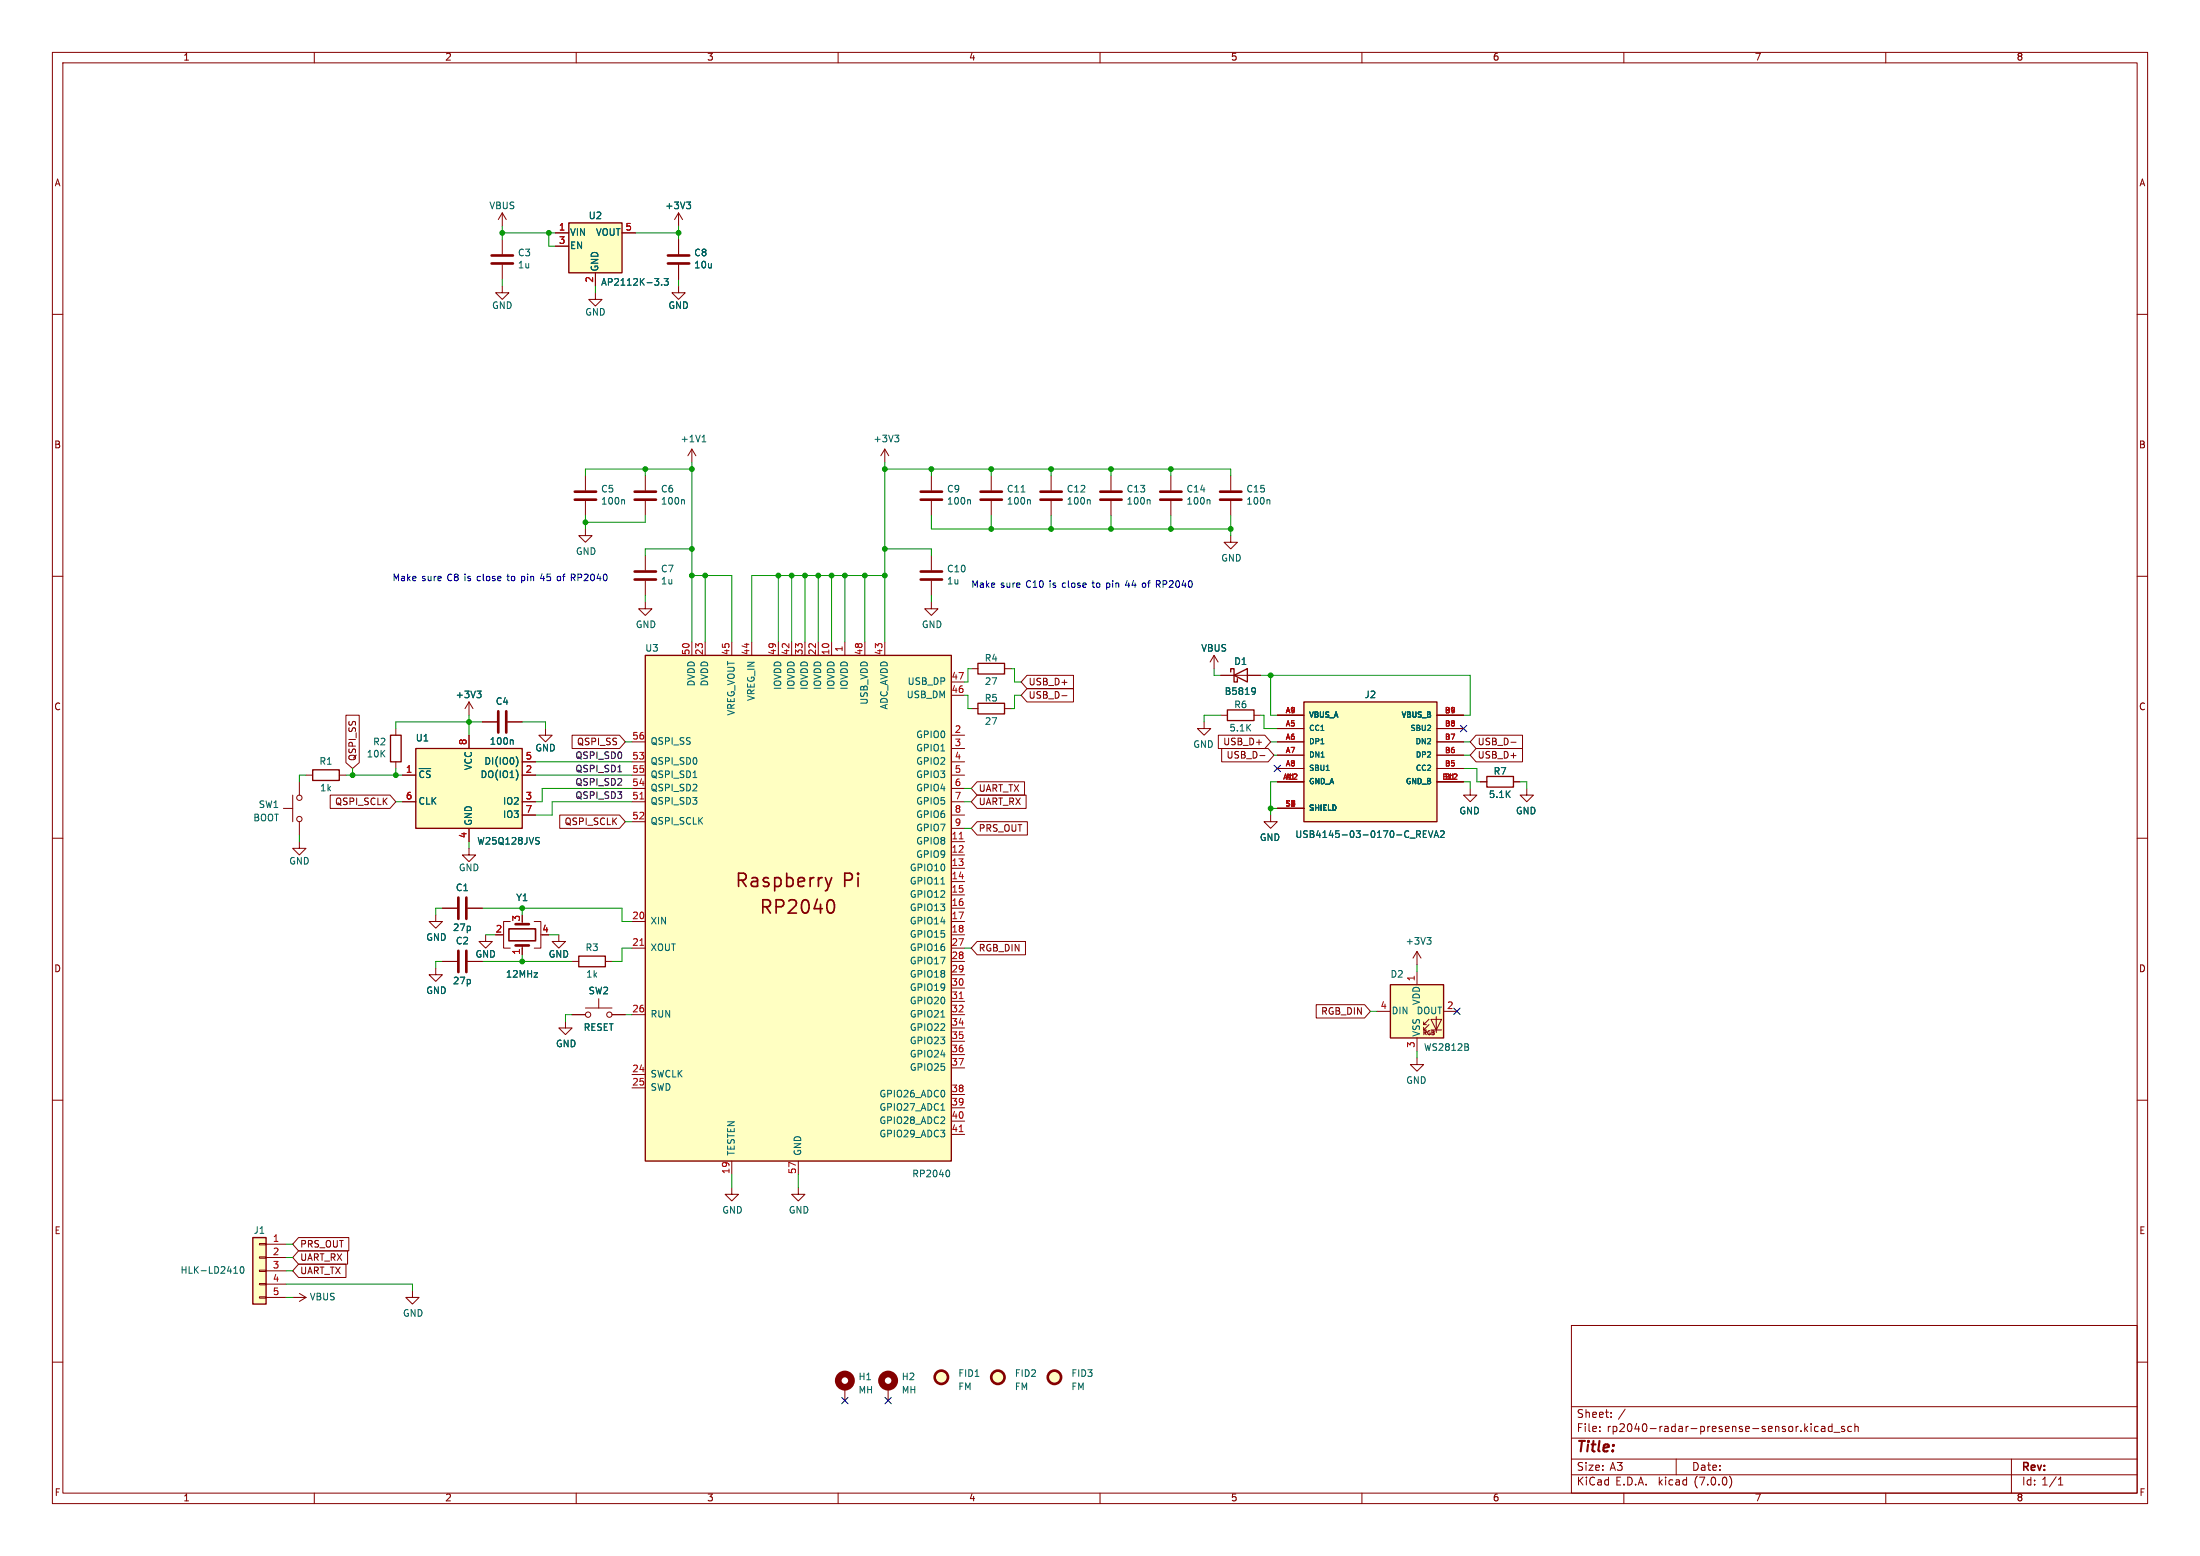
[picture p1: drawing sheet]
<svg xmlns="http://www.w3.org/2000/svg" width="420mm" height="297mm" viewBox="0 0 420 297" stroke-linecap="round" stroke-linejoin="round" font-family="sans-serif">
<g fill="none" stroke="#840000" stroke-width=".19">
<path d="M10 10h400v277h-400zM12 12h396v273h-396zM60 10v2M110 10v2M160 10v2M210 10v2M260 10v2M310 10v2M360 10v2M10 60h2M95.9 54.6v1.3h1.3l-1.3 1.3-1.3-1.3h1.3M95.9 40.6l.7 1.3"/>
<path d="M95.9 40.6v2.6M95.9 45.7v2.8M95.9 50.5v2.8M95.9 40.6l-.8 1.3M106 44.5h2.6M106 47h2.6M113.7 55.9v1.3h1.2l-1.2 1.2-1.3-1.2h1.3M113.7 52.1v2.5M118.7 44.5h2.6M129.5 54.6v1.3h1.3l-1.3 1.3-1.2-1.3h1.2M129.5 40.6v2.6M129.5 45.7v2.8"/>
<path d="M129.5 50.5v2.8M129.5 40.6l-.7 1.3M129.5 40.6l.8 1.3M408 60h2M111.8 90.8v2.8M111.8 95.6v2.8M123.2 90.8v2.8M123.2 95.6v2.8M132.1 85.7v2.6M132.1 85.7l-.8 1.3M132.1 85.7l.7 1.3M168.9 85.7v2.6"/>
<path d="M168.9 85.7l-.8 1.3M168.9 85.7l.8 1.3M177.8 90.8v2.8M177.8 95.6v2.8M189.2 90.8v2.8M189.2 95.6v2.8M200.7 90.8v2.8M200.7 95.6v2.8M212.1 90.8v2.8M212.1 95.6v2.8M223.5 90.8v2.8M223.5 95.6v2.8"/>
<path d="M234.9 90.8v2.8M234.9 95.6v2.8M10 110h2M111.8 101v1.2h1.2l-1.2 1.3-1.3-1.3h1.3M123.2 114.9v1.3h1.3l-1.3 1.3-1.3-1.3h1.3M123.2 106v2.8M123.2 110.9v2.8M177.8 114.9v1.3h1.3l-1.3 1.3-1.3-1.3h1.3M177.8 106v2.8M177.8 110.9v2.8M234.9 102.2v1.3h1.3l-1.3 1.3-1.2-1.3h1.2M408 110h2"/>
<path d="M66 136.5h2.6v9.1l-1.3 1.1-1.3-1.1zM75.6 139.1v1.2M89.5 134l-.7 1.3M89.5 134v2.5M89.5 134l.8 1.3M92.1 137.8h2.8M96.9 137.8h2.8M104.1 139.1v1.2h1.3l-1.3 1.3-1.2-1.3h1.2M132.1 122.6v2.5M134.6 122.6v2.5M139.7 122.6v2.5M143.5 122.6v2.5"/>
<path d="M148.6 122.6v2.5M151.1 122.6v2.5M153.7 122.6v2.5M156.2 122.6v2.5M158.7 122.6v2.5M161.3 122.6v2.5M165.1 122.6v2.5M168.9 122.6v2.5M181.6 132.7h2.5M181.6 130.2h2.5M185.4 135.3h1.3M185.4 127.6h1.3"/>
<path d="M191.8 135.3h1.2M191.8 127.6h1.2M196.1 128.9h8.8v2.5h-8.8l-1.2-1.2zM196.1 131.4h8.8v2.6h-8.8l-1.2-1.3zM202.7 132.8h1M229.9 137.8v1.3h-1.3l1.3 1.2 1.2-1.2h-1.2M231.8 125.1l.7 1.3M231.8 125.1v2.5M231.8 125.1l-.8 1.3M233 136.5h1.3M233 128.9h7.7M239.4 136.5h1.3"/>
<path d="M243.8 136.5h5.1M243.8 139.1h5.1M274.3 136.5h5.1M274.3 139.1h5.1M10 160h2M54.1 154.3h1.8M55.9 151.8v5M57.1 149.2v2.6M57.1 156.8v2.6M58.4 148h1.3M63 151.8h11.5l1.1 1.2-1.1 1.3h-11.5zM64.8 148h1.2"/>
<path d="M75.6 145.4v1.3M76.8 148h2.6M76.8 153h2.6M89.5 140.3v2.6M89.5 158.1v2.6M99.7 145.4h2.5M99.7 148h2.5M99.7 153h2.5M99.7 155.6h2.5M106.9 155.6h11.4l1.1 1.2-1.1 1.3h-11.4zM109.2 140.3h9.1l1.1 1.3-1.1 1.3h-9.1zM120.6 141.6h2.6"/>
<path d="M120.6 145.4h2.6M120.6 148h2.6M120.6 153h2.6M120.6 156.8h2.6M120.6 150.5h2.6M181.6 140.3h2.5M181.6 142.9h2.5M181.6 145.4h2.5M181.6 148h2.5M181.6 153h2.5M181.6 150.5h2.5M181.6 155.6h2.5"/>
<path d="M181.6 158.1h2.5M186.5 151.8h9.4v2.5h-9.4l-1.1-1.3zM186.5 149.2h9.1v2.6h-9.1l-1.1-1.3zM186.5 156.8h9.6v2.6h-9.6l-1.1-1.3zM232.6 140.3h8.9l1.1 1.3-1.1 1.3h-8.9zM233.2 142.9h8.9l1.1 1.2-1.1 1.3h-8.9zM240.5 144.2h1M242.6 155.6v1.2h-1.3l1.3 1.3 1.2-1.3h-1.2M243.8 149.2h5.1M243.8 141.6h5.1M243.8 144.1h5.1M243.8 146.7h5.1"/>
<path d="M243.8 154.3h5.1M274.3 149.2h5.1M274.3 141.6h5.1M274.3 144.1h5.1M274.3 146.7h5.1M280.7 150.5v1.3h-1.3l1.3 1.2 1.2-1.2h-1.2M281.8 140.3h8.9v2.6h-8.9l-1.1-1.3zM281.8 142.9h8.9v2.5h-8.9l-1.1-1.3zM282.6 149.2h1.2M288.4 141.7h1M288.9 149.2h1.3M291.5 150.5v1.3h-1.3l1.3 1.2 1.2-1.2h-1.2"/>
<path d="M408 160h2M57.1 160.7v1.2h1.3l-1.3 1.3-1.2-1.3h1.2M83.2 174.6v1.3h1.3l-1.3 1.3-1.3-1.3h1.3M84.5 173.4h2.7M89.3 173.4h2.8M89.5 161.9v1.3h1.3l-1.3 1.3-1.2-1.3h1.2M92.7 178.4v1.3h1.3l-1.3 1.3-1.3-1.3h1.3M95.9 178.4h.2M97.4 175.9h-1.3v5.1h1.3M102 175.9h1.3v5.1h-1.3M106.7 178.4v1.3h1.2l-1.2 1.3-1.3-1.3h1.3M120.6 175.9h2.6"/>
<path d="M181.6 160.7h2.5M181.6 163.2h2.5M181.6 165.7h2.5M181.6 168.3h2.5M181.6 170.8h2.5M181.6 173.4h2.5M181.6 175.9h2.5M181.6 178.4h2.5M186.5 179.7h9.3v2.5h-9.3l-1.1-1.2zM83.2 184.8v1.3h1.3l-1.3 1.2-1.3-1.2h1.3M84.5 183.5h2.7M89.3 183.5h2.8"/>
<path d="M99.7 180.5v1.7M107.9 194.9v1.3h1.3l-1.3 1.3-1.2-1.3h1.2M109.2 183.5h1.3M109.2 193.7h2.6M111.8 192.4h5M114.3 190.6v1.8M115.6 183.5h1.2M116.8 193.7h2.6M120.6 193.7h2.6M120.6 181h2.6M181.6 183.5h2.5M181.6 193.7h2.5"/>
<path d="M181.6 181h2.5M181.6 186.1h2.5M181.6 188.6h2.5M181.6 191.1h2.5M181.6 196.2h2.5M181.6 198.8h2.5M251.3 191.8h9.2l1.1 1.2-1.1 1.3h-9.2zM262.9 193h2.5M270.5 181.6l-.8 1.3M270.5 181.6v2.6M270.5 185.4v2.6M270.5 198.1v2.6"/>
<path d="M270.5 181.6l.8 1.3M271.8 196.6h.5M271.8 195.6h.5M272.8 195.6l-1 1v-.5M272.8 194.6l-1 1v-.5M273.2 194.6h2l-1 2zM273.2 196.6h2M274.2 194.1v3M275.6 193h2.5M10 210h2M120.6 205.1h2.6M120.6 207.6h2.6"/>
<path d="M181.6 201.3h2.5M181.6 203.8h2.5M181.6 208.9h2.5M181.6 211.5h2.5M181.6 214h2.5M181.6 216.5h2.5M270.5 201.9v1.3h-1.3l1.3 1.3 1.3-1.3h-1.3M408 210h2M49.5 239.9h1.3v.3h-1.3zM49.5 237.4h1.3v.2h-1.3zM50.8 237.5h3.8M57 236.2h9.6v2.6h-9.6l-1.1-1.3z"/>
<path d="M57 238.8h9.3v2.5h-9.3l-1.1-1.3zM139.7 226.7v1.3h1.3l-1.3 1.2-1.3-1.2h1.3M139.7 221.6v2.6M152.4 226.7v1.3h1.3l-1.3 1.2-1.3-1.2h1.3M152.4 221.6v2.6M10 260h2M49.5 247.5h1.3v.3h-1.3zM49.5 245h1.3v.2h-1.3zM49.5 242.4h1.3v.3h-1.3zM50.8 240h3.8M50.8 242.6h3.8M50.8 245.1h3.8"/>
<path d="M50.8 247.6h3.8M55.9 247.6h2.5M57 241.3h9v2.5h-9l-1.1-1.2zM57.1 246.9l1.3 .7M58.4 247.6l-1.3 .8M78.7 246.4v1.2h1.3l-1.3 1.3-1.2-1.3h1.2M300 253h108v32h-108zM408 260h2M161.3 264.8v2.5M169.5 264.8v2.5M300 278.5h108M300 274.5h108"/>
<path d="M300 268.5h108M305.4 273.1v.2M305.4 272.3v.2M307.6 270.4v.2M307.6 269.6v.2M320 278.5v3M345.7 271.8v.1M345.7 272.3v1M347.1 272.3h-.4l-.3 .2 .1 .7h.6M347.7 272.3h.6l.1 1M348.4 272.6l-.5 .1a.29 .29 0 0 0-.2 .3 .29 .29 0 0 0 .2 .3l.5-.1M349.7 272.3h-.4l-.3 .2 .2 .7h.5"/>
<path d="M349.7 271.8v1.5M350.1 273.4h1.1M352.1 272.3h-.4l-.2 .2 .1 .2 .5 .1v.4h-.6M353.5 272.3h-.5l-.3 .2 .2 .7h.6M354.1 272.4l.2-.1h.4v1M354.1 271.8v1.5M384 278.5v6.5M60 285v2M110 285v2M160 285v2M210 285v2M260 285v2"/>
<path d="M300 281.5h108M310 285v2M330.2 281.7a1.72 1.72 0 0 1 0 2.3M360 285v2M393 283.5h.8M393 282.4l.4-.4v1.5"/>
<circle cx="57.2" cy="152.3" r=".51"/>
<circle cx="57.2" cy="156.3" r=".51"/>
<circle cx="112.3" cy="193.7" r=".51"/>
<circle cx="116.3" cy="193.7" r=".51"/>
</g>
<g fill="none" stroke="#840000" stroke-width="1.3">
<circle cx="161.3" cy="263.5" r="1.27"/>
<circle cx="169.5" cy="263.5" r="1.27"/>
</g>
<g fill="#ffffc2" stroke="#ffffc2" stroke-width=".19">
<path d="M248.9 134h25.4v22.8h-25.4z"/>
<path d="M48.3 236.2h2.5v12.7h-2.5z"/>
<path d="M265.4 188h10.2v10.1h-10.2z"/>
<path d="M123.2 125.1h58.4v96.5h-58.4z"/>
<path d="M79.4 142.9h20.3v15.2h-20.3z"/>
<path d="M108.6 42.5h10.1v9.6h-10.1z"/>
<circle cx="190.5" cy="262.9" r="1.27"/>
<circle cx="179.7" cy="262.9" r="1.27"/>
<circle cx="201.3" cy="262.9" r="1.27"/>
</g>
<g fill="none" stroke="#840000" stroke-width=".51">
<path d="M93.9 50.3h4M93.9 48.8h4M127.5 50.3h4.1M127.5 48.8h4.1M109.7 95.4h4.1M109.7 93.9h4.1M121.2 95.4h4M121.2 93.9h4M175.8 95.4h4M175.8 93.9h4M187.2 95.4h4.1M187.2 93.9h4.1"/>
<path d="M198.6 95.4h4.1M198.6 93.9h4.1M210.1 95.4h4M210.1 93.9h4M221.5 95.4h4.1M221.5 93.9h4.1M232.9 95.4h4.1M232.9 93.9h4.1M121.2 110.6h4M121.2 109.1h4M175.8 110.6h4M175.8 109.1h4"/>
<path d="M95.1 135.8v4M96.6 135.8v4M87.5 171.3v4.1M89 171.3v4.1M98.4 176.4h2.6M87.5 181.5v4M89 181.5v4M98.4 180.5h2.6"/>
<circle cx="179.7" cy="262.9" r="1.27"/>
<circle cx="190.5" cy="262.9" r="1.27"/>
<circle cx="201.3" cy="262.9" r="1.27"/>
</g>
<g fill="none" stroke="#840000" stroke-width=".25">
<path d="M108.6 42.5h10.1v9.6h-10.1zM123.2 125.1h58.4v96.5h-58.4zM186.7 134.2h5.1v2.1h-5.1zM186.7 126.6h5.1v2.1h-5.1zM234.3 135.5h5.1v2h-5.1zM234.9 128.3v-.7h.7v2.6h.6v-.7M235.6 128.9l2.5-1.3v2.6zM248.9 134h25.4v22.8h-25.4zM59.7 146.9h5.1v2.1h-5.1zM74.5 140.3h2.1v5.1h-2.1zM79.4 142.9h20.3v15.2h-20.3zM283.8 148.2h5.1v2h-5.1z"/>
<path d="M110.5 182.5h5.1v2h-5.1zM265.4 188h10.2v10.1h-10.2zM48.3 236.2h2.5v12.7h-2.5z"/>
</g>
<g fill="none" stroke="#006464" stroke-width=".19">
<path d="M131.1 38.6h.7l-.4 .4M131.6 39l.2 .3v.3l-.2 .2M126.3 54.3v.1M126.8 53.2h.8l-.4 .5 .3 .1v.5l-.2 .1-.5-.1M119 95.4l.2 .2v.6M130.5 95.4l.2 .2v.6M134 84.3h.8M134.3 83.2l.1-.1v1.2M170.8 83.1h.8l-.4 .5M171.3 83.6l.3 .2v.3l-.3 .2M185.1 95.4l.2 .2v.6M196.5 95.4l.2 .2v.6"/>
<path d="M207.9 95.4l.2 .2v.6M219.4 95.4l.2 .2v.6M230.8 95.4l.2 .2v.6M242.2 95.4l.2 .2v.6M91 131.9h.8l-.4 .5M91.6 132.4l.2 .2v.3l-.2 .3M239.2 131.3h.3l.2 .2a.84 .84 0 0 1-.4 1M239.7 131.8l-.2 .2-.3 .1M80 146.7h2.2M80.9 147.3l-.5-.1-.3 .5M82.1 147.2h-.5l-.2 .3M97.8 141.2l.2 .2v.7"/>
<path d="M98.6 144.5a1.49 1.49 0 0 1 0 1.8M98.8 147.3l.1 .5-.1 .7M102.8 159.9h.2M270.8 159.2l.4 .7M271.1 158.6l.1 .2-.1 .4M271.7 159.2h.4M272.3 158.6h-.6v1.3h.6M272.7 158.6l.4 1.3 .4-1.3M273.8 159.9l.4-1.3 .4 1.3M273.9 159.5h.6M275 158.7l.5-.1 .2 .3-.8 1h.8M102.7 160.5l.3 .3-.3 .3"/>
<path d="M179.6 168.7h.8M272.4 179h.8l-.4 .4M272.9 179.4l.3 .3v.3l-.3 .2M179.6 194.1h.8M280.2 199.9l.2 .2-.2 .3M280.2 199.3v.4M179.6 211.9h.8M181 223.4a.79 .79 0 0 1 0 1.2M44.6 243h.8M46 241.9l.1-.1a.68 .68 0 0 1 .5 .6 .68 .68 0 0 1-.5 .6l-.3-.4z"/>
</g>
<path d="M157.6 167.5l.6 1.7M158.2 169.2l-.3 .6-.3 .3M158.7 171.7a1.59 1.59 0 0 1 0 2.6M158.8 167.5l-.6 1.7" fill="none" stroke="#840000" stroke-width=".32"/>
<path d="M122.2 152.5h.7M183.1 160.1h.7M122.2 180.4h.7M183.1 190.6h.7M183.1 216h.7" fill="none" stroke="#a90000" stroke-width=".19"/>
<path d="M97.2 177.3h5v2.3h-5z" fill="none" stroke="#840000" stroke-width=".3"/>
<path d="M103.5 109.5l-.3 .9h.8M106.6 110l-.2 .2v.4l.2 .2M109.1 109.6h.4M109.1 110.2h.4M109.4 110.2l.4 .6M215.2 110.8l-.3 .9h.8M218.3 111.3l-.2 .2v.4l.2 .2M220.8 110.8h.4M220.8 111.5h.4M221.1 111.5l.4 .6" fill="none" stroke="#0000c2" stroke-width=".19"/>
<g fill="none" stroke="#009600" stroke-width=".19">
<path d="M95.9 44.5h10.1M95.9 43.2v2.5M95.9 53.3v1.3M104.8 44.5v2.5h1.2M113.7 54.6v1.3M121.3 44.5h8.2M129.5 43.2v2.5M129.5 53.3v1.3M111.8 98.4v2.6M123.2 89.5v1.3M123.2 98.4v1.3h-11.4M132.1 88.3v34.3"/>
<path d="M132.1 89.5h-20.3v1.3M168.9 89.5h66v1.3M168.9 88.3v34.3M177.8 98.4v2.6h57.1M177.8 89.5v1.3M189.2 89.5v1.3M189.2 98.4v2.6M200.7 89.5v1.3M200.7 98.4v2.6M212.1 89.5v1.3M212.1 98.4v2.6M223.5 89.5v1.3"/>
<path d="M223.5 98.4v2.6M234.9 98.4v3.8M123.2 113.7v1.2M132.1 109.9h7.6v12.7M132.1 104.8h-8.9v1.2M134.6 109.9v12.7M148.6 109.9v12.7M151.1 109.9v12.7M153.7 109.9v12.7M156.2 109.9v12.7M158.7 109.9v12.7M161.3 109.9v12.7"/>
<path d="M165.1 109.9v12.7M168.9 109.9h-25.4v12.7M168.9 104.8h8.9v1.2M177.8 113.7v1.2M89.5 136.5v3.8M92.1 137.8h-16.5v1.3M99.7 137.8h4.4v1.3M184.1 132.7h.7v2.6h.6M185.4 127.6h-.6v2.6h-.7M193 127.6h.7v2.6h1.2M194.9 132.7h-1.2v2.6h-.7M231.8 127.6v1.3h1.2"/>
<path d="M233 136.5h-3.1v1.3M240.7 128.9h40v7.6h-1.3M240.7 136.5h.6v2.6h2.5M242.6 128.9v7.6h1.2M57.1 159.4v1.3M58.4 148h-1.3v1.2M66 148h10.8M67.3 146.7v1.3M75.6 146.7v1.3M75.6 153h1.2M102.2 148h18.4M102.2 145.4h18.4"/>
<path d="M119.4 141.6h1.2M119.4 156.8h1.2M120.6 153h-15.2v2.6h-3.2M120.6 150.5h-17.1v2.5h-1.3M184.1 153h1.3M184.1 150.5h1.3M184.1 158.1h1.3M242.6 141.6h1.2M242.6 154.3h1.2M243.2 144.1h.6M243.8 149.2h-1.2v6.4M279.4 141.6h1.3"/>
<path d="M279.4 149.2h1.3v1.3M279.4 146.7h2.5v2.5h.7M279.4 144.1h1.3M290.2 149.2h1.3v1.3M84.5 173.4h-1.3v1.2M89.5 160.7v1.2M92.1 173.4h26.6v2.5h1.9M92.7 178.4h1.9M99.7 173.4v1.2M104.8 178.4h1.9M84.5 183.5h-1.3v1.3M92.1 183.5h17.1"/>
<path d="M99.7 182.2v1.3M109.2 193.7h-1.3v1.2M119.4 193.7h1.2M120.6 181h-1.9v2.5h-1.9M184.1 181h1.3M261.6 193h1.3M270.5 184.2v1.2M270.5 200.7v1.2M54.6 237.5h1.3M139.7 224.2v2.5M152.4 224.2v2.5M54.6 247.6h1.3"/>
<path d="M54.6 245.1h24.1v1.3M54.6 240h1.3M54.6 242.6h1.3"/>
</g>
<path d="M278.8 138.5l1.2 1.2M280 138.5l-1.2 1.2M243.2 146.1l1.2 1.2M244.4 146.1l-1.2 1.2M277.5 192.4l1.2 1.2M278.7 192.4l-1.2 1.2M160.7 266.7l1.2 1.2M161.9 266.7l-1.2 1.2M168.9 266.7l1.3 1.2M170.2 266.7l-1.3 1.2" fill="none" stroke="#000084" stroke-width=".19"/>
<g fill="#009600" stroke="#009600" stroke-width=".19">
<circle cx="99.7" cy="183.5" r=".46"/>
<circle cx="153.7" cy="109.9" r=".46"/>
<circle cx="156.2" cy="109.9" r=".46"/>
<circle cx="151.1" cy="109.9" r=".46"/>
<circle cx="134.6" cy="109.9" r=".46"/>
<circle cx="148.6" cy="109.9" r=".46"/>
<circle cx="132.1" cy="104.8" r=".46"/>
<circle cx="132.1" cy="89.5" r=".46"/>
<circle cx="123.2" cy="89.5" r=".46"/>
<circle cx="132.1" cy="109.9" r=".46"/>
<circle cx="89.5" cy="137.8" r=".46"/>
<circle cx="104.8" cy="44.5" r=".46"/>
<circle cx="129.5" cy="44.5" r=".46"/>
<circle cx="95.9" cy="44.5" r=".46"/>
<circle cx="111.8" cy="99.7" r=".46"/>
<circle cx="99.7" cy="173.4" r=".46"/>
<circle cx="67.3" cy="148" r=".46"/>
<circle cx="75.6" cy="148" r=".46"/>
<circle cx="223.5" cy="101" r=".46"/>
<circle cx="200.7" cy="89.5" r=".46"/>
<circle cx="212.1" cy="89.5" r=".46"/>
<circle cx="189.2" cy="89.5" r=".46"/>
<circle cx="223.5" cy="89.5" r=".46"/>
<circle cx="234.9" cy="101" r=".46"/>
<circle cx="242.6" cy="128.9" r=".46"/>
<circle cx="242.6" cy="154.3" r=".46"/>
<circle cx="168.9" cy="89.5" r=".46"/>
<circle cx="177.8" cy="89.5" r=".46"/>
<circle cx="189.2" cy="101" r=".46"/>
<circle cx="212.1" cy="101" r=".46"/>
<circle cx="200.7" cy="101" r=".46"/>
<circle cx="168.9" cy="104.8" r=".46"/>
<circle cx="165.1" cy="109.9" r=".46"/>
<circle cx="168.9" cy="109.9" r=".46"/>
<circle cx="161.3" cy="109.9" r=".46"/>
<circle cx="158.7" cy="109.9" r=".46"/>
</g>
<g font-size="3.5" fill="#840000">
<text x="140.2" y="169.9">Raspberry</text>
<text x="160.8" y="169.9">Pi</text>
<text x="144.9" y="175">RP2040</text>
</g>
<text font-size="2.8" fill="#840000" x="301" y="277.8">Title:</text>
<g font-size="2.1" fill="#840000">
<text x="301" y="273.6">File:</text>
<text x="301" y="270.9">Sheet:</text>
<text x="306.8" y="273.6">rp2040-radar-presense-sensor.kicad_sch</text>
<text x="308.9" y="270.9">/</text>
<text x="301" y="281">Size:</text>
<text x="307.3" y="281">A3</text>
<text x="323" y="281">Date:</text>
<text x="386" y="281.2">Rev:</text>
<text x="301" y="283.8">KiCad</text>
<text x="308.4" y="283.8">E.D.A.</text>
<text x="316.6" y="283.8">kicad</text>
<text x="323.6" y="283.8">(7.0.0)</text>
<text x="386" y="283.8">Id: 1/1</text>
</g>
<g font-size="1.8" fill="#840000">
<text x="35" y="11.8">1</text>
<text x="85" y="11.8">2</text>
<text x="135" y="11.8">3</text>
<text x="185" y="11.8">4</text>
<text x="235" y="11.8">5</text>
<text x="285" y="11.8">6</text>
<text x="335" y="11.8">7</text>
<text x="385" y="11.8">8</text>
<text x="10.4" y="35.8">A</text>
<text x="408.4" y="35.8">A</text>
<text x="10.3" y="85.8">B</text>
<text x="408.3" y="85.8">B</text>
<text x="196.4" y="131.1">USB_D+</text>
<text x="10.3" y="135.8">C</text>
<text x="196.4" y="133.6">USB_D-</text>
<text x="408.3" y="135.8">C</text>
<text x="110" y="142.5">QSPI_SS</text>
<text x="233.4" y="142.5">USB_D+</text>
<text x="282.1" y="142.5">USB_D-</text>
<text x="68.2" y="145.3" transform="rotate(-90 68.2 145.3)">QSPI_SS</text>
<text x="234" y="145.1">USB_D-</text>
<text x="282.1" y="145.1">USB_D+</text>
<text x="63.8" y="154">QSPI_SCLK</text>
<text x="186.8" y="154">UART_RX</text>
<text x="186.8" y="151.4">UART_TX</text>
<text x="107.7" y="157.8">QSPI_SCLK</text>
<text x="186.8" y="159">PRS_OUT</text>
<text x="10.3" y="185.8">D</text>
<text x="186.8" y="181.9">RGB_DIN</text>
<text x="408.3" y="185.8">D</text>
<text x="252.1" y="194">RGB_DIN</text>
<text x="10.4" y="235.8">E</text>
<text x="57.3" y="238.4">PRS_OUT</text>
<text x="408.3" y="235.8">E</text>
<text x="57.3" y="243.5">UART_TX</text>
<text x="57.3" y="240.9">UART_RX</text>
<text x="10.4" y="285.8">F</text>
<text x="35" y="286.8">1</text>
<text x="85" y="286.8">2</text>
<text x="135" y="286.8">3</text>
<text x="185" y="286.8">4</text>
<text x="235" y="286.8">5</text>
<text x="285" y="286.8">6</text>
<text x="335" y="286.8">7</text>
<text x="385" y="286.8">8</text>
<text x="408.4" y="285.8">F</text>
</g>
<g font-size="1.8" fill="#006464">
<text x="93.4" y="40.2">VBUS</text>
<text x="126.9" y="40.2">+3V3</text>
<text x="108.8" y="45.3">VIN</text>
<text x="108.8" y="47.8">EN</text>
<text x="112.3" y="42.1">U2</text>
<text x="113.6" y="45.3">VOUT</text>
<text x="98.8" y="49.2">C3</text>
<text x="98.8" y="51.5">1u</text>
<text x="114.5" y="51.8" transform="rotate(-90 114.5 51.8)">GND</text>
<text x="132.5" y="49.2">C8</text>
<text x="132.5" y="51.5">10u</text>
<text x="93.9" y="59.2">GND</text>
<text x="114.7" y="54.8">AP2112K-3.3</text>
<text x="127.5" y="59.2">GND</text>
<text x="111.7" y="60.5">GND</text>
<text x="129.9" y="84.7">+1V1</text>
<text x="166.7" y="84.7">+3V3</text>
<text x="114.7" y="94.3">C5</text>
<text x="126.1" y="94.3">C6</text>
<text x="180.7" y="94.3">C9</text>
<text x="192.2" y="94.3">C11</text>
<text x="203.6" y="94.3">C12</text>
<text x="215" y="94.3">C13</text>
<text x="226.4" y="94.3">C14</text>
<text x="237.9" y="94.3">C15</text>
<text x="114.7" y="96.6">100n</text>
<text x="126.1" y="96.6">100n</text>
<text x="180.7" y="96.6">100n</text>
<text x="192.2" y="96.6">100n</text>
<text x="203.6" y="96.6">100n</text>
<text x="215" y="96.6">100n</text>
<text x="226.4" y="96.6">100n</text>
<text x="237.9" y="96.6">100n</text>
<text x="109.9" y="106.2">GND</text>
<text x="233.1" y="107.5">GND</text>
<text x="126.1" y="109.5">C7</text>
<text x="126.1" y="111.8">1u</text>
<text x="180.7" y="109.5">C10</text>
<text x="180.7" y="111.8">1u</text>
<text x="121.3" y="120.2">GND</text>
<text x="123.1" y="124.7">U3</text>
<text x="175.9" y="120.2">GND</text>
<text x="229.3" y="124.7">VBUS</text>
<text x="132.9" y="131.1" transform="rotate(-90 132.9 131.1)">DVDD</text>
<text x="135.4" y="131.1" transform="rotate(-90 135.4 131.1)">DVDD</text>
<text x="149.4" y="131.8" transform="rotate(-90 149.4 131.8)">IOVDD</text>
<text x="152" y="131.8" transform="rotate(-90 152 131.8)">IOVDD</text>
<text x="154.5" y="131.8" transform="rotate(-90 154.5 131.8)">IOVDD</text>
<text x="157" y="131.8" transform="rotate(-90 157 131.8)">IOVDD</text>
<text x="159.6" y="131.8" transform="rotate(-90 159.6 131.8)">IOVDD</text>
<text x="162.1" y="131.8" transform="rotate(-90 162.1 131.8)">IOVDD</text>
<text x="173.1" y="131">USB_DP</text>
<text x="187.9" y="126.6">R4</text>
<text x="188" y="131">27</text>
<text x="235.6" y="127.2">D1</text>
<text x="86.9" y="133.5">+3V3</text>
<text x="94.6" y="134.8">C4</text>
<text x="140.5" y="136.7" transform="rotate(-90 140.5 136.7)">VREG_VOUT</text>
<text x="144.3" y="133.9" transform="rotate(-90 144.3 133.9)">VREG_IN</text>
<text x="165.9" y="134.6" transform="rotate(-90 165.9 134.6)">USB_VDD</text>
<text x="169.7" y="135.6" transform="rotate(-90 169.7 135.6)">ADC_AVDD</text>
<text x="173" y="133.5">USB_DM</text>
<text x="187.9" y="134.2">R5</text>
<text x="233.7" y="132.9">B5819</text>
<text x="235.6" y="135.4">R6</text>
<text x="260.5" y="133.5">J2</text>
<text x="71.2" y="142.5">R2</text>
<text x="79.3" y="141.8">U1</text>
<text x="93.4" y="142.4">100n</text>
<text x="102.1" y="143.7">GND</text>
<text x="124.2" y="142.4">QSPI_SS</text>
<text x="174.8" y="141.2">GPIO0</text>
<text x="174.8" y="143.7">GPIO1</text>
<text x="188" y="138.6">27</text>
<text x="227.7" y="143">GND</text>
<text x="234.6" y="139.9">5.1K</text>
<text x="60.9" y="146.2">R1</text>
<text x="70" y="144.8">10K</text>
<text x="79.9" y="149.4">~{CS}</text>
<text x="90.4" y="147.1" transform="rotate(-90 90.4 147.1)">VCC</text>
<text x="91.6" y="148.8">DO(IO1)</text>
<text x="92.3" y="146.2">DI(IO0)</text>
<text x="124.2" y="146.2">QSPI_SD0</text>
<text x="124.2" y="148.8">QSPI_SD1</text>
<text x="174.8" y="146.2">GPIO2</text>
<text x="174.8" y="148.8">GPIO3</text>
<text x="285.1" y="148.1">R7</text>
<text x="49.3" y="154.5">SW1</text>
<text x="61" y="151.3">1k</text>
<text x="79.9" y="153.9">CLK</text>
<text x="95.9" y="153.9">IO2</text>
<text x="124.2" y="153.9">QSPI_SD3</text>
<text x="124.2" y="151.3">QSPI_SD2</text>
<text x="174.8" y="151.3">GPIO4</text>
<text x="174.8" y="153.9">GPIO5</text>
<text x="278.5" y="155.7">GND</text>
<text x="284.2" y="152.6">5.1K</text>
<text x="289.3" y="155.7">GND</text>
<text x="48.3" y="157">BOOT</text>
<text x="90.4" y="157.6" transform="rotate(-90 90.4 157.6)">GND</text>
<text x="91" y="161.5">W25Q128JVS</text>
<text x="95.9" y="156.4">IO3</text>
<text x="124.2" y="157.7">QSPI_SCLK</text>
<text x="174.8" y="161.5">GPIO8</text>
<text x="174.8" y="156.4">GPIO6</text>
<text x="174.8" y="158.9">GPIO7</text>
<text x="240.4" y="160.8">GND</text>
<text x="247.2" y="160.2">USB4145-03-0170-C_REVA2</text>
<text x="55.2" y="165.3">GND</text>
<text x="87.5" y="166.6">GND</text>
<text x="173.6" y="166.6">GPIO10</text>
<text x="174.8" y="164">GPIO9</text>
<text x="87" y="170.4">C1</text>
<text x="98.5" y="172.3">Y1</text>
<text x="173.6" y="169.1">GPIO11</text>
<text x="173.6" y="171.6">GPIO12</text>
<text x="81.3" y="179.8">GND</text>
<text x="86.4" y="178">27p</text>
<text x="124.2" y="176.7">XIN</text>
<text x="173.6" y="174.2">GPIO13</text>
<text x="173.6" y="176.7">GPIO14</text>
<text x="173.6" y="179.3">GPIO15</text>
<text x="87" y="180.5">C2</text>
<text x="90.7" y="183.1">GND</text>
<text x="104.7" y="183.1">GND</text>
<text x="111.7" y="181.8">R3</text>
<text x="124.2" y="181.8">XOUT</text>
<text x="173.6" y="181.8">GPIO16</text>
<text x="173.6" y="184.3">GPIO17</text>
<text x="268.3" y="180.6">+3V3</text>
<text x="81.3" y="190">GND</text>
<text x="86.4" y="188.2">27p</text>
<text x="96.5" y="186.9">12MHz</text>
<text x="111.8" y="186.9">1k</text>
<text x="112.3" y="190.1">SW2</text>
<text x="173.6" y="186.9">GPIO18</text>
<text x="173.6" y="189.4">GPIO19</text>
<text x="173.6" y="192">GPIO20</text>
<text x="265.4" y="186.9">D2</text>
<text x="271.3" y="192" transform="rotate(-90 271.3 192)">VDD</text>
<text x="111.4" y="197">RESET</text>
<text x="124.2" y="194.5">RUN</text>
<text x="173.6" y="194.5">GPIO21</text>
<text x="173.6" y="197">GPIO22</text>
<text x="265.7" y="193.9">DIN</text>
<text x="270.3" y="193.9">DOUT</text>
<text x="271.3" y="197.9" transform="rotate(-90 271.3 197.9)">VSS</text>
<text x="106.1" y="200.2">GND</text>
<text x="173.6" y="199.6">GPIO23</text>
<text x="173.6" y="202.1">GPIO24</text>
<text x="271.8" y="200.9">WS2812B</text>
<text x="124.2" y="205.9">SWCLK</text>
<text x="124.2" y="208.5">SWD</text>
<text x="167.8" y="209.7">GPIO26_ADC0</text>
<text x="173.6" y="204.7">GPIO25</text>
<text x="268.4" y="207.1">GND</text>
<text x="167.8" y="212.3">GPIO27_ADC1</text>
<text x="167.8" y="214.8">GPIO28_ADC2</text>
<text x="140.5" y="220.6" transform="rotate(-90 140.5 220.6)">TESTEN</text>
<text x="153.2" y="220.6" transform="rotate(-90 153.2 220.6)">GND</text>
<text x="167.8" y="217.4">GPIO29_ADC3</text>
<text x="174.1" y="225">RP2040</text>
<text x="137.8" y="231.9">GND</text>
<text x="150.5" y="231.9">GND</text>
<text x="48.4" y="235.8">J1</text>
<text x="34.4" y="243.4">HLK-LD2410</text>
<text x="59.1" y="248.5">VBUS</text>
<text x="76.9" y="251.6">GND</text>
<text x="163.8" y="263.7">H1</text>
<text x="172.1" y="263.7">H2</text>
<text x="182.9" y="263.1">FID1</text>
<text x="193.7" y="263.1">FID2</text>
<text x="204.5" y="263.1">FID3</text>
<text x="163.8" y="266.3">MH</text>
<text x="172.1" y="266.3">MH</text>
<text x="182.9" y="265.6">FM</text>
<text x="193.7" y="265.6">FM</text>
<text x="204.5" y="265.6">FM</text>
</g>
<g font-size="1.8" fill="#a90000">
<text x="106.6" y="44.2">1</text>
<text x="106.6" y="46.7">3</text>
<text x="119.3" y="44.2">5</text>
<text x="113.4" y="54" transform="rotate(-90 113.4 54)">2</text>
<text x="131.8" y="125.1" transform="rotate(-90 131.8 125.1)">50</text>
<text x="134.4" y="125.1" transform="rotate(-90 134.4 125.1)">23</text>
<text x="139.4" y="125.1" transform="rotate(-90 139.4 125.1)">45</text>
<text x="143.3" y="125.1" transform="rotate(-90 143.3 125.1)">44</text>
<text x="148.3" y="125.1" transform="rotate(-90 148.3 125.1)">49</text>
<text x="150.9" y="125.1" transform="rotate(-90 150.9 125.1)">42</text>
<text x="153.4" y="125.1" transform="rotate(-90 153.4 125.1)">33</text>
<text x="156" y="125.1" transform="rotate(-90 156 125.1)">22</text>
<text x="158.5" y="125.1" transform="rotate(-90 158.5 125.1)">10</text>
<text x="161" y="124.5" transform="rotate(-90 161 124.5)">1</text>
<text x="164.8" y="125.1" transform="rotate(-90 164.8 125.1)">48</text>
<text x="168.7" y="125.1" transform="rotate(-90 168.7 125.1)">43</text>
<text x="181.6" y="129.9">47</text>
<text x="181.6" y="132.5">46</text>
<text x="89.3" y="142.3" transform="rotate(-90 89.3 142.3)">8</text>
<text x="120.6" y="141.4">56</text>
<text x="182.2" y="140.1">2</text>
<text x="182.2" y="142.6">3</text>
<text x="77.4" y="147.7">1</text>
<text x="100.3" y="147.7">2</text>
<text x="100.3" y="145.2">5</text>
<text x="120.6" y="145.2">53</text>
<text x="120.6" y="147.7">55</text>
<text x="182.2" y="145.2">4</text>
<text x="182.2" y="147.7">5</text>
<text x="77.4" y="152.8">6</text>
<text x="100.3" y="152.8">3</text>
<text x="100.3" y="155.3">7</text>
<text x="120.6" y="152.8">51</text>
<text x="120.6" y="150.2">54</text>
<text x="182.2" y="150.2">6</text>
<text x="182.2" y="152.8">7</text>
<text x="182.2" y="155.3">8</text>
<text x="89.3" y="160.1" transform="rotate(-90 89.3 160.1)">4</text>
<text x="120.6" y="156.6">52</text>
<text x="181.6" y="160.4">11</text>
<text x="182.2" y="157.9">9</text>
<text x="181.6" y="162.9">12</text>
<text x="181.6" y="165.5">13</text>
<text x="181.6" y="168">14</text>
<text x="181.6" y="170.6">15</text>
<text x="181.6" y="173.1">16</text>
<text x="94.6" y="178.2">2</text>
<text x="99.4" y="175.9" transform="rotate(-90 99.4 175.9)">3</text>
<text x="103.5" y="178.2">4</text>
<text x="120.6" y="175.6">20</text>
<text x="181.6" y="175.6">17</text>
<text x="181.6" y="178.2">18</text>
<text x="99.4" y="182.3" transform="rotate(-90 99.4 182.3)">1</text>
<text x="120.6" y="180.7">21</text>
<text x="181.6" y="180.7">27</text>
<text x="181.6" y="183.3">28</text>
<text x="181.6" y="185.8">29</text>
<text x="181.6" y="188.3">30</text>
<text x="181.6" y="190.9">31</text>
<text x="270.3" y="187.4" transform="rotate(-90 270.3 187.4)">1</text>
<text x="120.6" y="193.4">26</text>
<text x="181.6" y="193.4">32</text>
<text x="181.6" y="196">34</text>
<text x="263.5" y="192.8">4</text>
<text x="276.2" y="192.8">2</text>
<text x="181.6" y="198.5">35</text>
<text x="181.6" y="201">36</text>
<text x="181.6" y="203.6">37</text>
<text x="270.3" y="200.1" transform="rotate(-90 270.3 200.1)">3</text>
<text x="120.6" y="204.9">24</text>
<text x="120.6" y="207.4">25</text>
<text x="181.6" y="208.7">38</text>
<text x="181.6" y="211.2">39</text>
<text x="181.6" y="213.7">40</text>
<text x="181.6" y="216.3">41</text>
<text x="139.4" y="224.2" transform="rotate(-90 139.4 224.2)">19</text>
<text x="152.1" y="224.2" transform="rotate(-90 152.1 224.2)">57</text>
<text x="52" y="237.2">1</text>
<text x="52" y="239.8">2</text>
<text x="52" y="242.3">3</text>
<text x="52" y="244.9">4</text>
<text x="52" y="247.4">5</text>
</g>
<g font-size="1.8" fill="#0000c2">
<text x="74.9" y="111.1">Make</text>
<text x="80.5" y="111.1">sure</text>
<text x="85.5" y="111.1">C8 is</text>
<text x="91.4" y="111.1">close</text>
<text x="97.3" y="111.1">to</text>
<text x="100" y="111.1">pin</text>
<text x="103.8" y="111.1">45</text>
<text x="107.1" y="111.1">of</text>
<text x="109.9" y="111.1">RP2040</text>
<text x="185.4" y="112.4">Make</text>
<text x="191" y="112.4">sure</text>
<text x="196" y="112.4">C10</text>
<text x="200.5" y="112.4">is</text>
<text x="203.1" y="112.4">close</text>
<text x="209" y="112.4">to</text>
<text x="211.7" y="112.4">pin</text>
<text x="215.5" y="112.4">44</text>
<text x="218.8" y="112.4">of</text>
<text x="221.6" y="112.4">RP2040</text>
</g>
<g font-size="1.8" fill="#0f0f0f">
<text x="109.9" y="147.6">QSPI_SD1</text>
<text x="109.9" y="145.1">QSPI_SD0</text>
<text x="109.9" y="150.1">QSPI_SD2</text>
<text x="109.9" y="152.7">QSPI_SD3</text>
</g>
<g font-size="1.4" fill="#a90000">
<text x="245.4" y="136.3">A4</text>
<text x="275.8" y="136.3">B4</text>
<text x="245.4" y="138.8">A5</text>
<text x="245.4" y="141.4">A6</text>
<text x="245.4" y="143.9">A7</text>
<text x="275.8" y="143.9">B6</text>
<text x="275.8" y="141.4">B7</text>
<text x="275.8" y="138.8">B8</text>
<text x="244.9" y="149">A12</text>
<text x="245.4" y="149">A1</text>
<text x="245.4" y="146.4">A8</text>
<text x="275.3" y="149">B12</text>
<text x="275.8" y="149">B1</text>
<text x="275.8" y="146.4">B5</text>
<text x="245.3" y="154.1">S1</text>
<text x="246.3" y="154.1">2</text>
</g>
<g font-size="1.4" fill="#006464">
<text x="249.9" y="137.2">VBUS_A</text>
<text x="267.4" y="137.2">VBUS_B</text>
<text x="249.9" y="139.8">CC1</text>
<text x="249.9" y="142.3">DP1</text>
<text x="269.1" y="139.8">SBU2</text>
<text x="270.1" y="142.3">DN2</text>
<text x="249.9" y="149.9">GND_A</text>
<text x="249.9" y="144.8">DN1</text>
<text x="249.9" y="147.4">SBU1</text>
<text x="268.2" y="149.9">GND_B</text>
<text x="270.1" y="147.4">CC2</text>
<text x="270.1" y="144.8">DP2</text>
<text x="249.9" y="155">SHIELD</text>
</g>
<text font-size="1.1" fill="#840000" x="271.5" y="197.8">RGB</text>
</svg>
